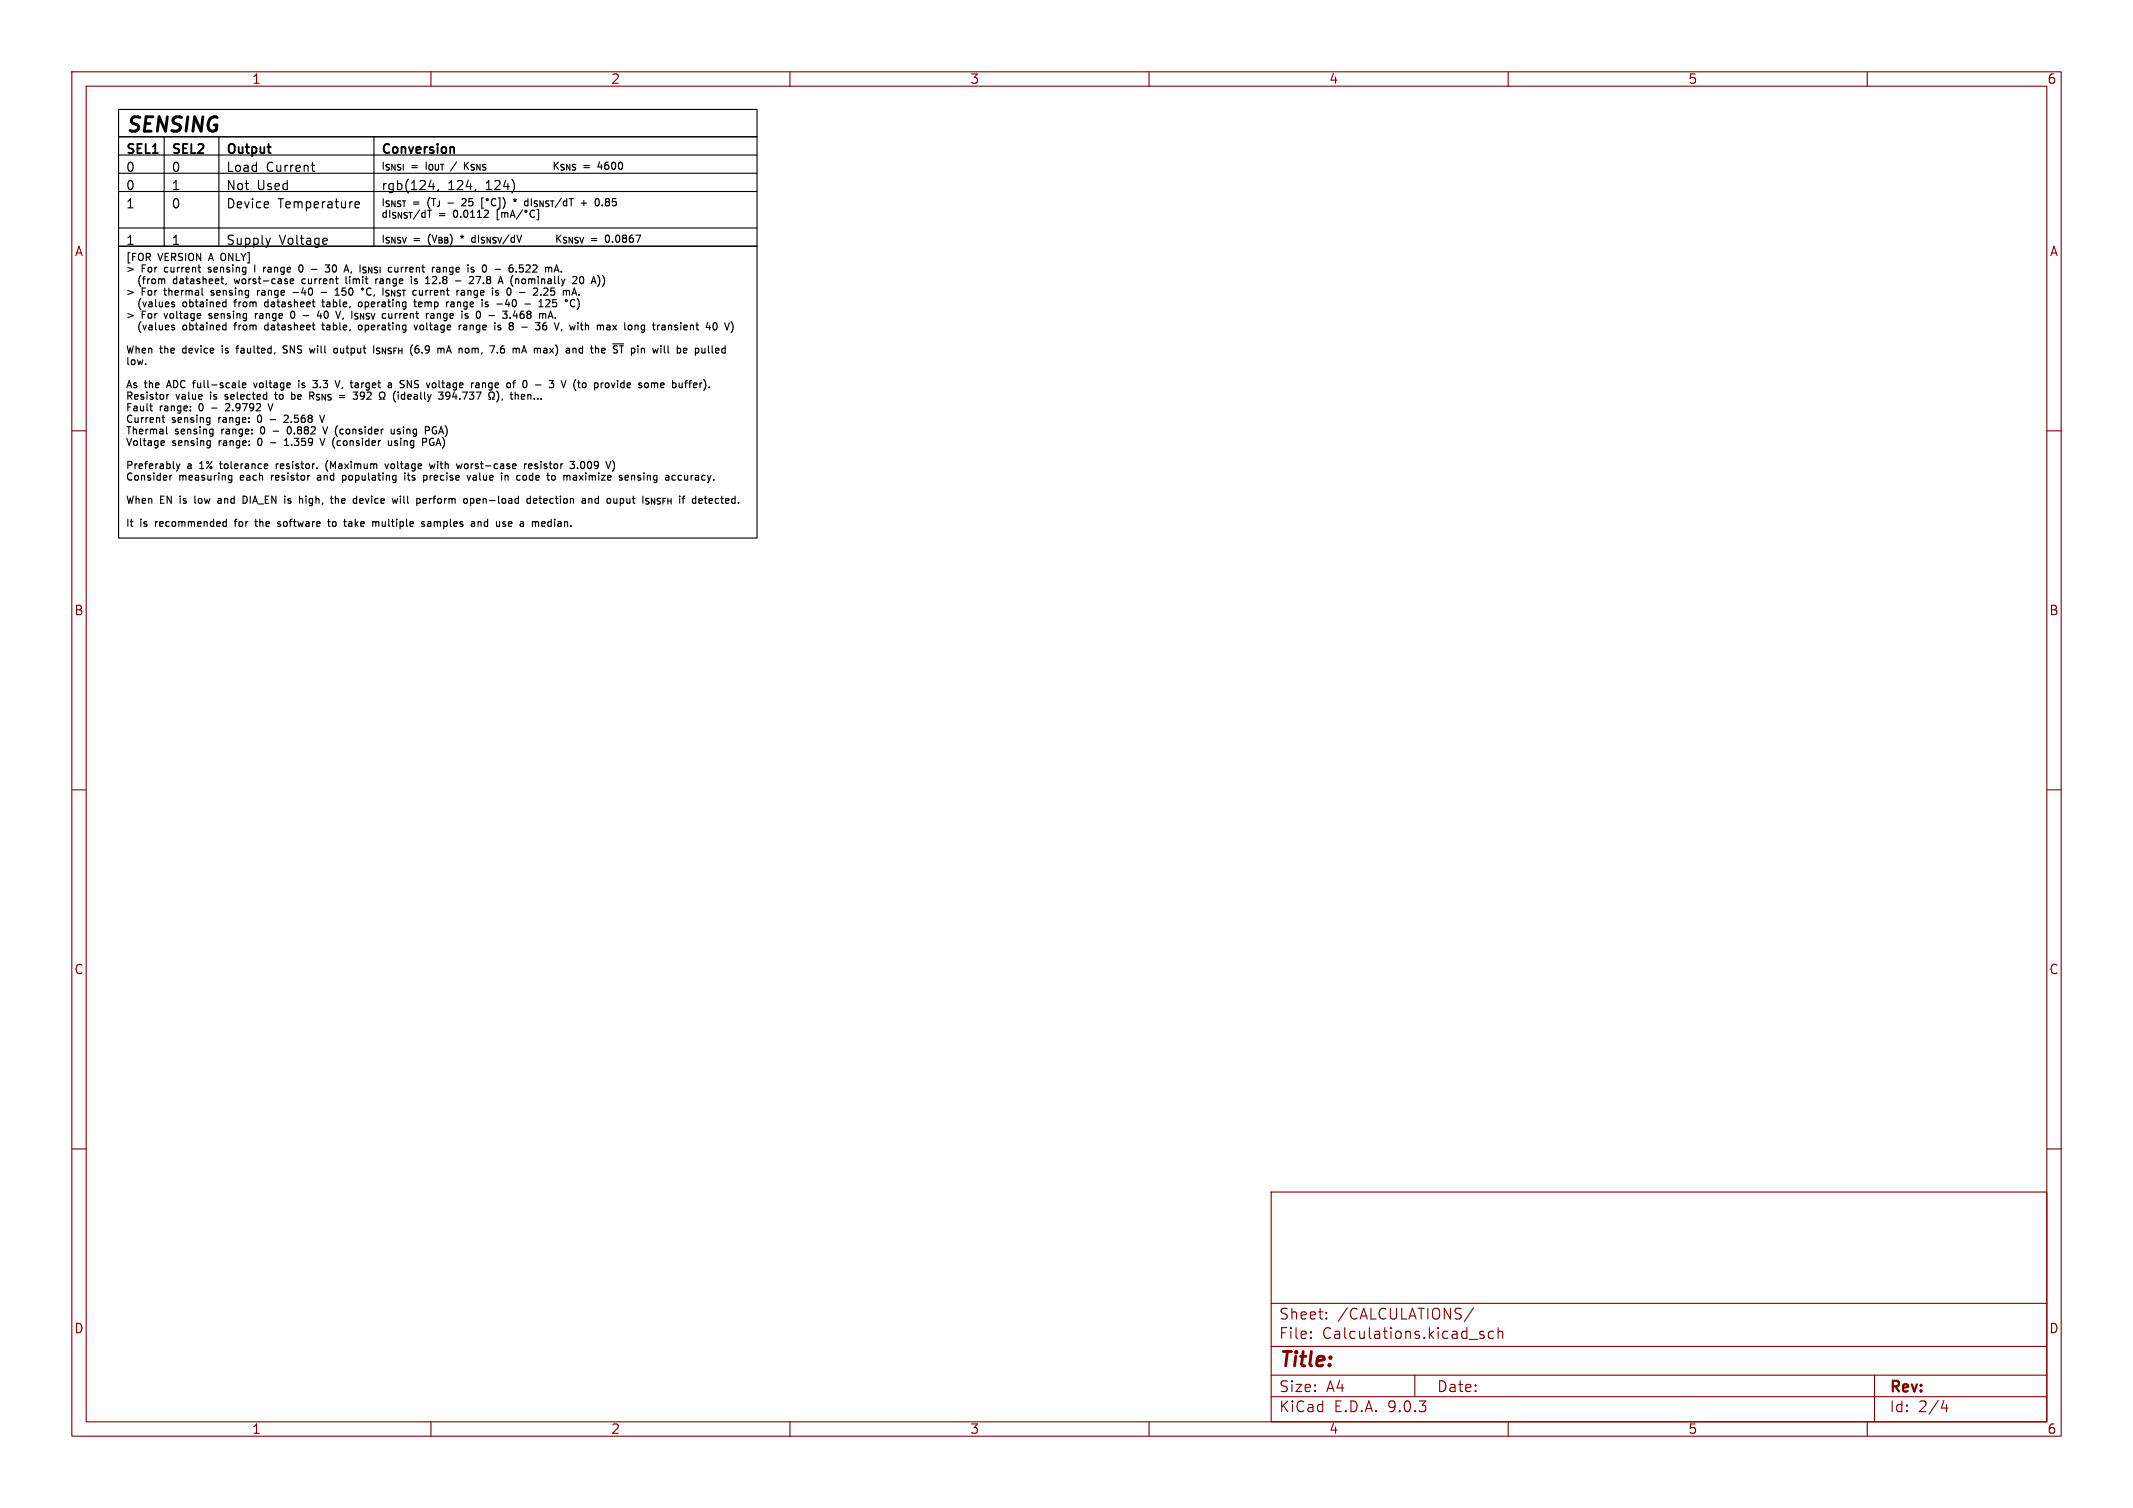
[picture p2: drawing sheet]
<svg xmlns="http://www.w3.org/2000/svg" width="297mm" height="210mm" viewBox="0 0 297 210" stroke-linecap="round" stroke-linejoin="round" font-family="sans-serif">
<g fill="none" stroke="#840000" stroke-width=".15">
<path d="M10 10h277v190h-277zM12 12h273v186h-273zM60 10v2M110 10v2M160 10v2M210 10v2M260 10v2M10 60h2M285 60h2M10 110h2M285 110h2M10 160h2"/>
<path d="M177 166h108v32h-108zM285 160h2M60 198v2M110 198v2M160 198v2M177 194.5h108M177 191.5h108M177 187.5h108M177 181.5h108M182.5 186.3h.1l-.1 .1M182.5 186.3v.1M182.5 185.5v.1"/>
<path d="M182.5 185.5h.1l-.1 .1M184.7 183.6v.1M184.7 183.6h-.1l.1 .1M184.7 182.8v.1M184.7 182.8h-.1l.1 .1M197 191.5v3M205.2 182.1l-1.3 2M206.6 185.5l-.4-.1-.2 .2 .1 .2 .5 .2 .1 .1-.1 .2-.1 .1-.5-.1M208 185.5l-.5-.1-.3 .3v.4l.2 .2 .1 .1 .5-.1M208.6 185.5a.37 .37 0 0 1 .6 .1v.8M208.6 184.9v1.5M210 198v2"/>
<path d="M260 198v2M261 191.5v6.5M270.7 195l-.4 1.1h.9M271 195.6v1"/>
</g>
<path d="M19.1 20v1.3M20.3 20v1.3M21.6 20v1.3M25.5 20v1.3M26.6 20v1.3M31.9 20.2a.43 .43 0 0 1 .7 0M34.4 20v1.1M37.4 20v1.1M54.2 20.2v-.1a.46 .46 0 0 0-.6 .1M60.9 20v.2" fill="none" stroke="#000" stroke-width=".25"/>
<g fill="none" stroke="#000" stroke-width=".15">
<path d="M16.5 15.2h88.9v3.9h-88.9zM16.5 19.1h88.9v15.2h-88.9zM22.9 19.1v15.2M30.5 19.1v15.2M52.1 19.1v15.2M16.5 34.3h88.9v40.6h-88.9zM16.5 21.6h88.9M16.5 24.1h88.9M16.5 26.7h88.9M16.5 31.8h88.9M24.2 38.9v.5M27.6 37.2h.3"/>
<path d="M27.8 37.9h.1M29 37.8l.1 .1M29 37.4v.1M31.5 39.5v.1M32.6 38.8l.2 .7 .2-.5M35.5 36.9v1M36.9 37.2h.1M37.3 28.2l.1 .2-.6 .1M37.6 33.2l-.3 .8M40.5 39.5h.3M40.9 39.1l-.5 .1M41.6 37.3l.1-.3 .1-.1a.53 .53 0 0 1 .4 .5 .53 .53 0 0 1-.4 .5l-.1-.1-.1-.3"/>
<path d="M42.5 38.9l-.3-.1-.2 .2 .1 .5h.4M43.3 23h.5M43.4 37.5h.7M43.5 23.7l.1 .1 .2 .1M45.3 36.9h.6l-.3 .4h.2l.1 .2v.2l-.2 .2M45.4 33.2h.1l.1 .3-.6 .1M45.5 34h-.1M46.7 36.9h-.1a.53 .53 0 0 0-.3 .5 .53 .53 0 0 0 .3 .5l.1-.1M48.2 38.5v.9l.1 .1M48.7 38.8v.7M49.4 28.5l.6-.1v-.2l-.4-.1-.2 .2 .1 .6h.5M51.3 37.2l.5 .8v-.8"/>
<path d="M52.3 38.8v.7M53.4 39.1h-.4l-.1 .2 .1 .2h.4M53.4 39v.5M57.8 39.1l.3 .1v.2l-.1 .1h-.3M59.7 26h.8M59.9 32.6h.1M60.3 25.6v.8M60.8 38.8l-.6 .7h.6M61 26.3l-.1 .3M61.7 37.3l.2-.1 .2 .1 .1 .6M61.7 37.2v.7M62.7 32.6h.1"/>
<path d="M64.5 27.7l-.2 .1M64.8 28.1l-.5 .6h.6M65.2 36.9v.1M65.9 38.9l-.6 .6M66.1 33.1h-.2l-.2 .2v.3l.4 .1M66.9 38.5l-.4 1M67.3 36.9h.1a.53 .53 0 0 1 .3 .5 .53 .53 0 0 1-.3 .5 .66 .66 0 0 1-.1-1zM67.3 27.6h-.2v1.4h.2M67.3 39.4v.1M67.8 27.7l-.1 .1 .1 .1 .2-.1-.1-.1M68.6 27.7a.48 .48 0 0 0-.2 .6 .48 .48 0 0 0 .6 .3M68.9 37.5h.8"/>
<path d="M69.5 29.2h-.3v1.4h.3M69.6 27.6v1.4h-.2M69.9 29.6v.7M69.9 29.7l.2-.1 .2 .1M70.2 27.7a1.16 1.16 0 0 1-.2 1.3M70.3 29.7l.1-.1 .3 .1v.6M70.3 29.7v.6M71 30.3l.4-1 .3 1M71.1 30h.5M71.2 38.8v.7l.2 .4M71.5 27.8l.2 .1M71.7 27.7v.2"/>
<path d="M71.7 27.9l-.1 .2M71.7 27.9l.1 .2M71.9 37.8v.1M71.9 27.8l-.2 .1M72.8 29.2l-.9 1.3M72.8 36.9h-.4l-.1 .5 .4-.1 .2 .2M73.3 37l.3-.1 .2 .3-.6 .7h.6M74 27.7v1M74.4 36.9l-.2 .1M74.4 29.4a.47 .47 0 0 0-.6 .3 .47 .47 0 0 0 .4 .6l.2-.1M74.7 37.3l-.5 .6h.6M74.8 29.2h.2v1.4h-.2"/>
<path d="M74.8 28h-.4v.3l.4 .1v.2l-.1 .2-.3-.1M75.6 28v.8l-.4-.8v.8M76.4 28h-.4v.3l.4 .1v.2l-.1 .2-.3-.1M76.7 28h.4M76.9 28v.8M77.2 22.6v1M77.3 23l.5 .6M77.5 32.7v1M77.7 33.2l.4 .5M77.8 22.6l-.6 .6M78.1 32.7l-.6 .6M78.2 27.6l-.9 1.3"/>
<path d="M78.6 22.9h-.4l-.1 .1 .1 .2 .3 .2v.2l-.4 .1M78.9 33.1h-.4v.3l.3 .1 .1 .2-.1 .2-.4-.1M78.9 28h-.3l-.2 .2 .1 .4h.4M78.9 27.7v1M79.2 33.9v-.8l.5 .8M79.2 27.7h.6M79.4 22.9v.8l-.5-.8v.8M79.5 27.7v1M80.2 22.9h-.4l-.1 .1 .1 .2 .3 .2v.2l-.4 .1M80.9 28.3h.8M81.2 38.7v.6l-.3 .2M81.3 27.9v.8"/>
<path d="M82.4 39.2h.5M82.7 38.5l-.4 1M83 27.7h.1a.53 .53 0 0 1 .4 .5 .53 .53 0 0 1-.4 .5 .66 .66 0 0 1-.1-1zM83.2 38.4l.2 .1M83.9 28.6v.1M83.9 38.4l.1 .1M84.5 27.7l-.2 .2 .2 .2-.2 .2v.2l.2 .2M20.3 50.7v.1M20.8 56.5h.4M21 57.1l.2 .1M22.7 57.8v.9l.2 .1M23.2 59.4v.9l.1 .1"/>
<path d="M23.2 54.9v.7M23.5 54.9l-.3 .2M25.5 45.5v.3M25.5 42.2v.4M26.5 57.1v.1M26.5 56.6v.1M28.1 41l.2 .1M29.1 44.3h.1M29.1 43.7v.3M29.1 58.2h.1M29.2 58.2v.8l-.1 .1M29.2 58.8h-.1"/>
<path d="M29.4 41.1h.1M29.4 40.6v.1M29.5 56.8h.7M29.6 59.8h.1M29.7 59.8v.8l-.1 .1M30.9 48.2v.1M30.9 48.5v.7M31.3 55.6h.1M31.4 55v.2M31.9 56.6l-.5 .6h.6M32.7 41.9v.8M32.7 45.1v.8"/>
<path d="M32.8 48.5h.4M33.2 48.2l-.2 .1v.9M33.3 53.8l.1 .2M33.8 53.7l.4-.1v-.2l-.3-.1-.1 .2v.4h.4M35.3 53.3l.3 .7 .2-.7M35.6 43.7v.6M35.8 40.4v.7M35.8 43.7l-.2 .2M35.9 58v.6M36.1 40.4l-.3 .2M36.3 59.6v.6M36.8 42.2l.1 .5h.4"/>
<path d="M36.8 45.5l.1 .4h.4M37.3 41.7v1M37.3 44.9v1M37.3 56.2l.4 1 .3-1M37.6 58.4h.8M38.4 54.6v.9l.2 .1M39.6 57.9l.3-.1 .2 .2M40 48.2h-.4l-.1 .1v.2l.4 .2 .1 .3-.2 .2-.4-.1M40.1 59.5a.59 .59 0 0 0 .2 .9l.2-.1 .1-.3M40.1 58.1l-.6 .7h.6M40.5 43.5v.5l.1 .3h.3l.1-.3M40.5 59.6l.1 .2"/>
<path d="M40.8 40.7h.8M41 55l.1 .1-.1 .4-.1 .1h-.3M41 43.5v.2M41.6 53v.1M41.6 53.3v.7M42 53.9l.3 .1M42.2 53.3l-.2 .2 .2 .2M42.2 44h.8M43.4 55.1l.3 .5M43.6 53h.6l-.4 .4M43.7 54.8v.2l-.2 .1M43.8 48.5l-.1 .7"/>
<path d="M44 53.4l.2 .2v.2l-.2 .2M44.4 43.3l-.2 .7h.6M44.5 57.8l.3 1 .4-1M44.7 43.7v.6M44.7 40.7h.8M44.8 42.1h.4M44.8 45.3h.4M44.9 41.7v.9l.3 .1M44.9 44.9v.9l.3 .1M44.9 59.4l.4 1 .3-1M45.3 43.4l-.2 .3 .2 .6M45.8 42.1h-.3"/>
<path d="M45.8 45.3h-.3M45.8 42.3h-.2l-.1 .2v.2h.3M45.8 45.6h-.2l-.1 .1v.2h.3M46.7 41.1h.5M46.7 48.5h.2l.1 .2-.1 .4-.2 .1M46.9 40.1v1M47.3 53l-.3 1M47.4 48.5v.5l.2 .2M47.6 41l.4 .1M47.7 53.9l-.1 .2M47.8 44.3l-.1 .2M48.1 40.1h-.4l-.1 .5 .4-.1"/>
<path d="M49.9 42.2l.2-.1h.2l.1 .1-.1 .5h-.2l-.2-.2M49.9 45.4v.1M50.2 43.6l.4 .8M50.2 45.3l.2 .2v.3l-.3 .1-.2-.1M50.3 55.2h.2M50.5 55.6h-.2M50.8 42.7h.3M50.8 42.1v1M50.8 45.3v1M50.8 45.9h.3M51.1 40.3a.45 .45 0 0 0 0 .6 .45 .45 0 0 0 .6 .1M51.1 42.1h-.3"/>
<path d="M52.1 41.1l-.1 .2M52.9 48.5h-.3l-.2 .1 .1 .2 .3 .2v.2h-.4M53.2 49.3v-.8l.5 .8M53.3 40.1v1M53.7 40.7l.5 .3-.2 .2h-.3M54.5 59.8v.6h.3l.1-.1M54.5 41.2v-.8l.5 .8M54.9 59.8v.6M55.1 54.5a1.15 1.15 0 0 0 0 1.5M55.4 54.6v.1M55.4 54.9v.7M55.7 59.8h-.2l-.2 .1 .1 .1 .3 .1v.3h-.4"/>
<path d="M56.3 53h-.4l-.2 .2M56.4 55l-.3-.1-.2 .2 .1 .5h.4M56.4 54.6v1M57.3 53v1l-.6-1v1M57.4 48v.1M57.7 45.3l.2 .6 .2-.6M57.8 41.7v.9l.2 .1M58.3 42.2v.5h.4M58.5 45.4l.2-.1 .2 .1 .1 .4-.1 .1h-.2l-.2-.1zM58.8 42.2v.1l-.5 .1M60.4 44.3h-.3M60.4 43.9l-.3 .1"/>
<path d="M60.4 43.8v.5M60.8 59.5a.47 .47 0 0 0-.6 .4 .47 .47 0 0 0 .6 .5v-.4h-.2M60.9 43.7v.6M61.2 53.9l.1 .1M61.3 43.8v.5M62 59.3h.1M62.2 55.2h.3M62.2 49.2l.3-1 .3 1M62.3 48.9h.4M62.6 55.2l-.2 .4h-.2M62.9 42.1h.3v.6M63.2 42.7h-.3"/>
<path d="M63.2 42.3h-.3M63.3 54.6l-.3 .7h.6M63.7 42.1v.6M63.8 42.1l-.1 .1M64.5 40.4l.2 .2v.5M64.7 40.7h-.4M64.7 41.1h-.4M65 45.5l-.3 .1-.2 .1 .2 .2h.3M65 45.4v.5M65.2 40.4v.7M65.2 40.5l.1-.1 .2 .1 .1 .6M65.5 45.3v.6"/>
<path d="M66 48.5l-.3 .1M66.3 43.7l.1 .5 .2 .1h.2M67.2 53.4l.1-.1 .3 .1v.6M67.2 53.3v.7M68.1 44h.7M68.2 48.2h.7l-.5 1M68.9 44.9v.1M69.4 55.1v.5l-.2 .4M69.8 48.6l.3-.1 .2 .2-.1 .4h-.4M70 55.6l-.1 .1M70.2 48.2h-.3l-.2 .2M70.4 42.4h.6"/>
<path d="M70.6 43.8v.4M70.6 43.3l-.3 .4M70.6 40.3v.6l.2 .2h.2M70.8 42.1v.6M71.2 54.6v.9l.2 .1M71.7 43.3l-.2 .7M71.7 54.6v1M71.8 53l-.3 .1v.9M71.9 43.7v.6M72.2 55.1v.5M72.3 40.7h.8M72.5 43.6v.6l.1 .1 .3-.1 .1-.3-.1-.1-.3-.1-.2 .2"/>
<path d="M72.6 55.3l.5-.1-.1-.2-.3-.1-.1 .2v.5h.4M72.7 45.6h.7M73.2 53h-.1a.53 .53 0 0 0-.3 .5 .53 .53 0 0 0 .3 .5l.1-.1M73.5 54.9v.7M73.8 54.9l-.3 .1M74.2 41.1h.7M74.6 53.6h.7M74.6 45.9h.4M75 42.7h.6M75 42l.3-.3v1M75.2 44.9l-.4 .4 .3 .1 .1 .1M75.6 45.5l.2-.2 .2 .1 .1 .1"/>
<path d="M75.6 45.2v.6M76 41.8l.4-.1 .2 .3-.7 .7M76.2 40.5l-.5 .6M76.5 48.5l.6 .7M77.1 48.5l-.6 .7M77.2 44.9l.3 1M77.2 40.7v.4h-.4l-.1-.1M77.4 48l.1 .2M77.5 41.7h-.5l-.1 .5 .2-.1 .3 .1 .1 .1v.3l-.2 .1-.4-.1M78.1 53l.4 1 .3-1M79.9 53.3v.6M80.1 45.3l-.2 .6-.2-.4-.2 .4"/>
<path d="M80.2 52.8l-.2 .2M81.5 53.4l.1 .1-.1 .4M85.3 47.9h1.5M85.3 45.3l.5 .6M85.4 49.1l.4 .1M85.8 48.2h-.2l-.2 .2 .1 .2 .3 .1M85.8 45.3l-.5 .6M86.9 53.4l-.3-.1-.2 .2 .1 .4h.4M86.9 53v1M87 44.9v.9M88.8 48.2v.1M88.8 48.5v.7"/>
<path d="M92.3 53.3l.2 .3-.5 .1M92.4 53.9l-.1 .1M93.7 53v1M94 45.6l.4 .2-.1 .1h-.3M94 45.3h.3M94.4 48.5h.3l.1 .2-.1 .4-.3 .1M94.8 44.9v.1M94.8 45.3v.6M95.7 53l-.2 .1v.9M96.3 53l-.3 .1v.9M97.8 53.3l-.2 .1M98 52.8a1.15 1.15 0 0 1 0 1.6"/>
<path d="M98.2 49.1l-.2 .1-.2-.1M98.2 48.5v.7M98.6 48.2v.8l.2 .2M100.9 44.9l.3 1 .4-1M101.8 44.8a1.15 1.15 0 0 1 0 1.5M22.6 61.4h.2l.1 .2-.5 .1M22.8 62h-.2M23.7 66.2v.7M24.6 64.6l.2 .7M24.8 65.3l-.2 .3M25 64.6l-.2 .7M27.1 69.1l.1 .9"/>
<path d="M29.3 61.4v.8l-.1 .1M29.3 62h-.1M29.7 60.4h-.1M30.6 64.6h.3M30.7 69.4l-.3 .1M30.7 69.7h-.2l-.2 .2 .1 .1 .3 .1M31.1 73.3h.4M31.1 72.7h.4M31.5 72.3v1M31.8 66.8l.2 .1 .3-.1M32.3 66.2v.8l-.2 .2h-.3M32.3 66.3l-.3-.1-.2 .1"/>
<path d="M32.6 72.6h.4M33.8 69.1a.51 .51 0 0 1 .6 .5 .51 .51 0 0 1-.6 .5zM35.5 72.6h.3M35.6 72.3v.9l.2 .1M35.9 61.2v.7M37.7 61.7h.7M37.8 66.2v.7M37.9 66.3l-.1 .1M38 60h.8M38.5 64.6v.7M38.7 72.8l.4 .3-.2 .2h-.2M38.8 64.6l-.3 .2"/>
<path d="M39 72.7l-.2-.1-.1 .2M39.6 62h.6M39.6 61.3l.3-.3v1M40.1 69.5h.4M40.1 69.7l.4 .2M40.5 69.9l-.1 .2h-.2M42.6 69.1v.1M42.6 69.4v.7M44.5 66.2l-.3 .1M44.6 66.5h-.3l-.1 .1v.2l.4 .1M44.6 61l.3 1 .3-1M45.6 72.6h.4"/>
<path d="M45.7 64.1a1.15 1.15 0 0 0 0 1.5M45.8 72.3v.9l.2 .1M46.6 72.6l-.2 .1-.1 .1v.4l.3 .1M46.7 69.5l.1-.1 .3 .1v.6M46.7 69.1v1M47.7 66.2v1M48.2 66.4l-.1 .4h-.4M48.5 73.2l.2 .1h.3M48.6 72.7l.2-.1 .2 .2M49 72.9h-.3l-.2 .2M50.1 70h.4M50.1 69.5l.3-.1 .2 .3-.5 .1"/>
<path d="M52.5 72.6l.3 .2v.5M53.6 64.6l.2 .7 .3-.7M54.1 61.4v.6h.3l.1-.1M54.5 64.7v.5M54.5 61.4v.6M55.3 61.4h-.2l-.2 .1 .1 .2 .3 .1v.2h-.4M55.8 69.1v.1M55.8 69.4v.7M56.2 69.1v.8l.2 .2M56.4 66.2v.7M56.8 65.9v.8l.3 .2M58.8 72.9l.3 .2v.2h-.3"/>
<path d="M58.8 72.7h.3M59.2 69.4l.2 .3-.5 .1M59.3 70l-.1 .1M59.5 66.4l-.1 .4M59.6 72.7h.3l.1 .6M59.8 64.6l.2 .7 .2-.5 .2 .5 .2-.7M59.8 69.4v.7M59.8 61.6l.1 .3 .2 .1 .3-.1v-.3h-.2M59.9 66.2v.7M60 72.9h-.3l-.2 .2 .2 .2h.3M60.1 69.4l-.3 .2M60.1 66.2l-.2 .2"/>
<path d="M60.4 61.1l-.3-.1-.2 .2M64.3 64.6l-.2 .7M65 64.6h-.2l-.1 .2v.4l.3 .1M65.5 66.2l-.2 .7M65.6 69.4l.3 .1 .1 .1-.1 .4-.3 .1M65.9 66.3h.4v.6M66.3 66.4l-.3 .1-.2 .1 .2 .3 .3-.1M66.4 69.8l.4-.1v-.2l-.3-.1-.1 .2v.4h.4M66.6 72.7l.1-.1 .2 .1 .1 .6M66.6 72.6v.7M67.5 72.7v.5M70.6 66.2l.2 .1v.6"/>
<path d="M71.3 72.8l-.2-.2h-.2l-.1 .2v.5h.4M71.3 72.9l-.5 .1M73 64.6v.7M73.3 66.3v.5M73.3 64.6l-.3 .2M73.6 64.9l.5-.1-.1-.2h-.2l-.2 .1 .1 .5h.3M73.8 66.3l-.1 .1 .1 .4M74.3 72.6l.3 .2M74.3 69.8l.5-.1-.1-.2-.3-.1-.1 .2v.4h.4M74.5 65.2l.3 .1M74.6 72.8v.5M74.8 64.6l-.3 .1v.2h.3"/>
<path d="M74.8 72.6l-.2 .2M75 69.4h.4M75.2 69.1v.8l.2 .2M76 69.4h-.2l-.1 .2 .1 .4 .2 .1M76.2 69.7l-.5 .1M76.4 73.3h.4M76.4 72.7h.4M80.4 65.2v.1M80.7 66.2l.5 .7M81.2 66.2l-.5 .7M81.3 64.3h-.1a.53 .53 0 0 0-.4 .5 .53 .53 0 0 0 .4 .5l.1-.1M83.3 69.5l-.3-.1-.2 .2 .1 .4h.4"/>
<path d="M83.3 69.1v1M85.3 64.1l.1 .2M87.3 69.4v.6h.4M87.9 66.2v.7M88.4 66.3v.6M88.8 66.8l.1 .1M88.8 66.3v.2M92.3 69.8h.3M92.7 69.4h-.4v.8M94.5 66.8l.1 .1 .3-.1M94.9 66.3l-.3-.1-.1 .1M95.3 66.2v.5l.3 .2"/>
<circle cx="73.2" cy="29.4" r=".14"/>
</g>
<path d="M19.5 16.4a.85 .85 0 0 0-1.1 .1M21.3 16.3h-1l-.2 2M23.3 16.3l-.3 2-.8-2-.3 2M25.3 16.4a.85 .85 0 0 0-1.1 .1M26.2 16.3l-.3 2M28.2 16.3l-.2 2-.9-2-.2 2M30.2 16.4a.76 .76 0 0 0-.9 .2" fill="none" stroke="#000" stroke-width=".4"/>
<text font-size="2.8" x="17.5" y="19.4">SENSING</text>
<text font-size="2.8" fill="#840000" x="178" y="190.9">Title:</text>
<g font-size="2.1" fill="#840000">
<text x="178" y="184">Sheet:</text>
<text x="186.2" y="184">/CALCULATIONS/</text>
<text x="178" y="186.7">File:</text>
<text x="184.1" y="186.7">Calculations.kicad_sch</text>
<text x="178" y="196.9">KiCad</text>
<text x="178" y="194.1">Size:</text>
<text x="184.7" y="194.1">A4</text>
<text x="185.7" y="196.9">E.D.A.</text>
<text x="193.3" y="196.9">9.0.3</text>
<text x="200" y="194.1">Date:</text>
<text x="263" y="194.3">Rev:</text>
<text x="263" y="196.9">Id:</text>
<text x="267.1" y="196.9">2/4</text>
</g>
<g font-size="1.8" fill="#840000">
<text x="35" y="11.9">1</text>
<text x="85" y="11.9">2</text>
<text x="135" y="11.9">3</text>
<text x="185" y="11.9">4</text>
<text x="235" y="11.9">5</text>
<text x="285" y="11.9">6</text>
<text x="10.3" y="35.9">A</text>
<text x="285.3" y="35.9">A</text>
<text x="10.3" y="85.9">B</text>
<text x="285.3" y="85.9">B</text>
<text x="10.3" y="135.9">C</text>
<text x="285.3" y="135.9">C</text>
<text x="10.3" y="185.9">D</text>
<text x="285.3" y="185.9">D</text>
<text x="35" y="199.9">1</text>
<text x="85" y="199.9">2</text>
<text x="135" y="199.9">3</text>
<text x="185" y="199.9">4</text>
<text x="235" y="199.9">5</text>
<text x="285" y="199.9">6</text>
</g>
<g font-size="1.8">
<text x="17.5" y="22">SEL1</text>
<text x="23.8" y="22">SEL2</text>
<text x="31.4" y="22">Output</text>
<text x="53" y="22">Conversion</text>
<text x="17.5" y="24.3">0</text>
<text x="17.5" y="26.8">0</text>
<text x="17.5" y="29.3">1</text>
<text x="23.8" y="24.3">0</text>
<text x="23.8" y="26.8">1</text>
<text x="23.8" y="29.3">0</text>
<text x="31.4" y="24.3">Load</text>
<text x="31.4" y="26.8">Not</text>
<text x="31.4" y="29.3">Device</text>
<text x="35.8" y="26.8">Used</text>
<text x="37.1" y="24.3">Current</text>
<text x="38.7" y="29.3">Temperature</text>
<text x="53" y="26.8">rgb(124,</text>
<text x="62.4" y="26.8">124,</text>
<text x="67.8" y="26.8">124)</text>
<text x="17.5" y="34.4">1</text>
<text x="23.8" y="34.4">1</text>
<text x="31.4" y="34.4">Supply</text>
<text x="38.9" y="34.4">Voltage</text>
</g>
<g font-size="1.4">
<text x="53" y="24">I_{SNSI}</text>
<text x="57.3" y="24">=</text>
<text x="59.5" y="24">I_{OUT} K_{SNS}</text>
<text x="81" y="24">K_{SNS}</text>
<text x="85.3" y="24">=</text>
<text x="53" y="29.1">I_{SNST} (T_{J}</text>
<text x="57.5" y="29.1">=</text>
<text x="65.1" y="29.1">25</text>
<text x="72.8" y="29.1">*</text>
<text x="84.9" y="29.1">0.85</text>
<text x="53" y="30.7">dI_{SNST}/dT=</text>
<text x="53" y="34.2">I_{SNSV} (V_{BB})*</text>
<text x="57.6" y="34.2">=</text>
<text x="63.4" y="30.7">0.0112</text>
<text x="66.4" y="34.2">dI_{SNSV}/dV</text>
<text x="79.8" y="34.2">K_{SNSV} 0.0867</text>
<text x="84.8" y="34.2">=</text>
<text x="17.5" y="36.7">[FOR</text>
<text x="17.5" y="38.3">&gt;</text>
<text x="17.5" y="41.5">&gt;</text>
<text x="19.5" y="39.9">(from</text>
<text x="19.7" y="38.3">For</text>
<text x="19.7" y="41.5">For</text>
<text x="22.1" y="36.7">VERSION</text>
<text x="23.1" y="38.3">current</text>
<text x="23.1" y="41.5">thermal</text>
<text x="24.6" y="39.9">datasheet,</text>
<text x="29.4" y="36.7">A ONLY]</text>
<text x="29.5" y="38.3">sensing</text>
<text x="29.9" y="41.5">sensing</text>
<text x="33.4" y="39.9">worst-case</text>
<text x="36.2" y="38.3">I</text>
<text x="36.5" y="41.5">range</text>
<text x="37.7" y="38.3">range</text>
<text x="41.7" y="41.5">-40</text>
<text x="43" y="39.9">current</text>
<text x="44.8" y="38.3">-</text>
<text x="47.1" y="38.3">30</text>
<text x="48.2" y="41.5">150</text>
<text x="49.4" y="39.9">limit</text>
<text x="50" y="38.3">A,</text>
<text x="52.4" y="38.3">I_{SNSI}</text>
<text x="53.8" y="39.9">range</text>
<text x="55.3" y="41.5">I_{SNST}</text>
<text x="56.6" y="38.3">current</text>
<text x="59" y="39.9">is</text>
<text x="59.8" y="41.5">current</text>
<text x="61.3" y="39.9">12.8</text>
<text x="63" y="38.3">range</text>
<text x="65.7" y="39.9">-</text>
<text x="66.1" y="41.5">range</text>
<text x="67.9" y="39.9">27.8</text>
<text x="68.2" y="38.3">is</text>
<text x="70.5" y="38.3">0</text>
<text x="71.3" y="41.5">is</text>
<text x="72.3" y="39.9">A (nominally</text>
<text x="72.4" y="38.3">-</text>
<text x="73.6" y="41.5">0</text>
<text x="74.7" y="38.3">6.522</text>
<text x="75.6" y="41.5">-</text>
<text x="77.9" y="41.5">2.25</text>
<text x="80" y="38.3">mA.</text>
<text x="83.1" y="39.9">20</text>
<text x="17.5" y="44.7">&gt;</text>
<text x="19.5" y="43.1">(values</text>
<text x="19.5" y="46.4">(values</text>
<text x="19.7" y="44.7">For</text>
<text x="23.1" y="44.7">voltage</text>
<text x="25.9" y="43.1">obtained</text>
<text x="25.9" y="46.4">obtained</text>
<text x="29.6" y="44.7">sensing</text>
<text x="33.4" y="43.1">from</text>
<text x="33.4" y="46.4">from</text>
<text x="36.3" y="44.7">range</text>
<text x="37.8" y="43.1">datasheet</text>
<text x="37.8" y="46.4">datasheet</text>
<text x="41.5" y="44.7">0</text>
<text x="45.7" y="44.7">40</text>
<text x="46.1" y="43.1">table,</text>
<text x="46.1" y="46.4">table,</text>
<text x="48.6" y="44.7">V,</text>
<text x="51" y="44.7">I_{SNSV}</text>
<text x="51.4" y="43.1">operating</text>
<text x="51.4" y="46.4">operating</text>
<text x="55.5" y="44.7">current</text>
<text x="59.5" y="43.1">temp</text>
<text x="59.5" y="46.4">voltage</text>
<text x="61.9" y="44.7">range</text>
<text x="64.2" y="43.1">range</text>
<text x="65.9" y="46.4">range</text>
<text x="67.1" y="44.7">is</text>
<text x="69.4" y="43.1">is</text>
<text x="69.4" y="44.7">0</text>
<text x="71.1" y="46.4">is</text>
<text x="71.3" y="44.7">-</text>
<text x="71.7" y="43.1">-40</text>
<text x="73.4" y="46.4">8</text>
<text x="73.6" y="44.7">3.468</text>
<text x="75.4" y="46.4">-</text>
<text x="75.8" y="43.1">-</text>
<text x="77.7" y="46.4">36</text>
<text x="78.1" y="43.1">125</text>
<text x="80.6" y="46.4">V,</text>
<text x="82.9" y="46.4">with</text>
<text x="87" y="46.4">max</text>
<text x="91" y="46.4">long</text>
<text x="95.3" y="46.4">transient</text>
<text x="17.5" y="49.6">When</text>
<text x="17.5" y="51.2">low.</text>
<text x="22.3" y="49.6">the</text>
<text x="25.6" y="49.6">device</text>
<text x="31.4" y="49.6">is</text>
<text x="33.7" y="49.6">faulted,</text>
<text x="40.4" y="49.6">SNS</text>
<text x="44.4" y="49.6">will</text>
<text x="48" y="49.6">output</text>
<text x="53.8" y="49.6">I_{SNSFH}</text>
<text x="59.1" y="49.6">(6.9</text>
<text x="63.2" y="49.6">mA</text>
<text x="66.4" y="49.6">nom,</text>
<text x="71.1" y="49.6">7.6</text>
<text x="74.5" y="49.6">mA</text>
<text x="77.7" y="49.6">max)</text>
<text x="82.4" y="49.6">and</text>
<text x="86.1" y="49.6">the</text>
<text x="89.5" y="49.6">~{ST}</text>
<text x="92.2" y="49.6">pin</text>
<text x="95.5" y="49.6">will</text>
<text x="99.1" y="49.6">be</text>
<text x="17.5" y="54.4">As</text>
<text x="17.5" y="56">Resistor</text>
<text x="17.5" y="57.6">Fault</text>
<text x="17.5" y="59.2">Current</text>
<text x="20.1" y="54.4">the</text>
<text x="22.2" y="57.6">range:</text>
<text x="23.5" y="54.4">ADC full-scale</text>
<text x="24" y="59.2">sensing</text>
<text x="24.5" y="56">value</text>
<text x="27.9" y="57.6">0</text>
<text x="29.5" y="56">is</text>
<text x="30.6" y="59.2">range:</text>
<text x="31.8" y="56">selected</text>
<text x="32.2" y="57.6">2.9792</text>
<text x="36.1" y="54.4">voltage</text>
<text x="36.3" y="59.2">0</text>
<text x="39.1" y="56">to</text>
<text x="40.6" y="59.2">2.568</text>
<text x="41.6" y="56">be</text>
<text x="42.6" y="54.4">is</text>
<text x="44.3" y="56">R_{SNS}</text>
<text x="44.9" y="54.4">3.3</text>
<text x="45.9" y="59.2">V</text>
<text x="48.3" y="54.4">V,</text>
<text x="48.7" y="56">=</text>
<text x="50.6" y="54.4">target</text>
<text x="51" y="56">392</text>
<text x="56.1" y="54.4">a</text>
<text x="57" y="56">(ideally</text>
<text x="58" y="54.4">SNS</text>
<text x="62" y="54.4">voltage</text>
<text x="63.7" y="56">394.737</text>
<text x="68.4" y="54.4">range</text>
<text x="73.6" y="54.4">of</text>
<text x="74.2" y="56">then...</text>
<text x="76.1" y="54.4">0</text>
<text x="80.3" y="54.4">3</text>
<text x="82.3" y="54.4">V (to</text>
<text x="87.3" y="54.4">provide</text>
<text x="93.8" y="54.4">some</text>
<text x="98.7" y="54.4">buffer).</text>
<text x="17.5" y="60.8">Thermal</text>
<text x="17.5" y="62.5">Voltage</text>
<text x="17.5" y="65.7">Preferably</text>
<text x="24" y="62.5">sensing</text>
<text x="24.4" y="60.8">sensing</text>
<text x="26.1" y="65.7">a</text>
<text x="28" y="65.7">1%</text>
<text x="30.7" y="62.5">range:</text>
<text x="31.1" y="60.8">range:</text>
<text x="31.1" y="65.7">tolerance</text>
<text x="36.4" y="62.5">0</text>
<text x="36.8" y="60.8">0</text>
<text x="39.2" y="65.7">resistor.</text>
<text x="40.6" y="62.5">1.359</text>
<text x="41" y="60.8">0.882</text>
<text x="45.9" y="62.5">V (consider</text>
<text x="46.3" y="60.8">V (consider</text>
<text x="46.3" y="65.7">(Maximum</text>
<text x="54.9" y="65.7">voltage</text>
<text x="55.8" y="62.5">using</text>
<text x="56.2" y="60.8">using</text>
<text x="60.8" y="62.5">PGA)</text>
<text x="61.2" y="60.8">PGA)</text>
<text x="61.4" y="65.7">with</text>
<text x="65.4" y="65.7">worst-case</text>
<text x="75" y="65.7">resistor</text>
<text x="81.7" y="65.7">3.009</text>
<text x="87" y="65.7">V)</text>
<text x="17.5" y="67.3">Consider</text>
<text x="17.5" y="70.5">When</text>
<text x="22.3" y="70.5">EN</text>
<text x="25" y="67.3">measuring</text>
<text x="25.3" y="70.5">is</text>
<text x="27.6" y="70.5">low</text>
<text x="31.1" y="70.5">and</text>
<text x="33.7" y="67.3">each</text>
<text x="34.8" y="70.5">DIA_EN</text>
<text x="38.2" y="67.3">resistor</text>
<text x="40.9" y="70.5">is</text>
<text x="43.2" y="70.5">high,</text>
<text x="44.9" y="67.3">and</text>
<text x="47.9" y="70.5">the</text>
<text x="48.7" y="67.3">populating</text>
<text x="51.2" y="70.5">device</text>
<text x="56.9" y="70.5">will</text>
<text x="57.6" y="67.3">its</text>
<text x="60.5" y="67.3">precise</text>
<text x="60.5" y="70.5">perform</text>
<text x="66.9" y="67.3">value</text>
<text x="67.4" y="70.5">open-load</text>
<text x="71.8" y="67.3">in</text>
<text x="74.2" y="67.3">code</text>
<text x="76.4" y="70.5">detection</text>
<text x="78.8" y="67.3">to</text>
<text x="81.3" y="67.3">maximize</text>
<text x="84.3" y="70.5">and</text>
<text x="88.1" y="70.5">ouput</text>
<text x="89.3" y="67.3">sensing</text>
<text x="93.3" y="70.5">I_{SNSFH} detected.</text>
<text x="96" y="67.3">accuracy.</text>
<text x="98.7" y="70.5">if</text>
<text x="17.5" y="73.7">It</text>
<text x="19.5" y="73.7">is</text>
<text x="21.8" y="73.7">recommended</text>
<text x="33.2" y="73.7">for</text>
<text x="36.3" y="73.7">the</text>
<text x="39.7" y="73.7">software</text>
<text x="47" y="73.7">to</text>
<text x="49.5" y="73.7">take</text>
<text x="53.6" y="73.7">multiple</text>
<text x="60.7" y="73.7">samples</text>
<text x="67.9" y="73.7">and</text>
<text x="71.6" y="73.7">use</text>
<text x="75.2" y="73.7">a</text>
<text x="77.1" y="73.7">median.</text>
</g>
</svg>
